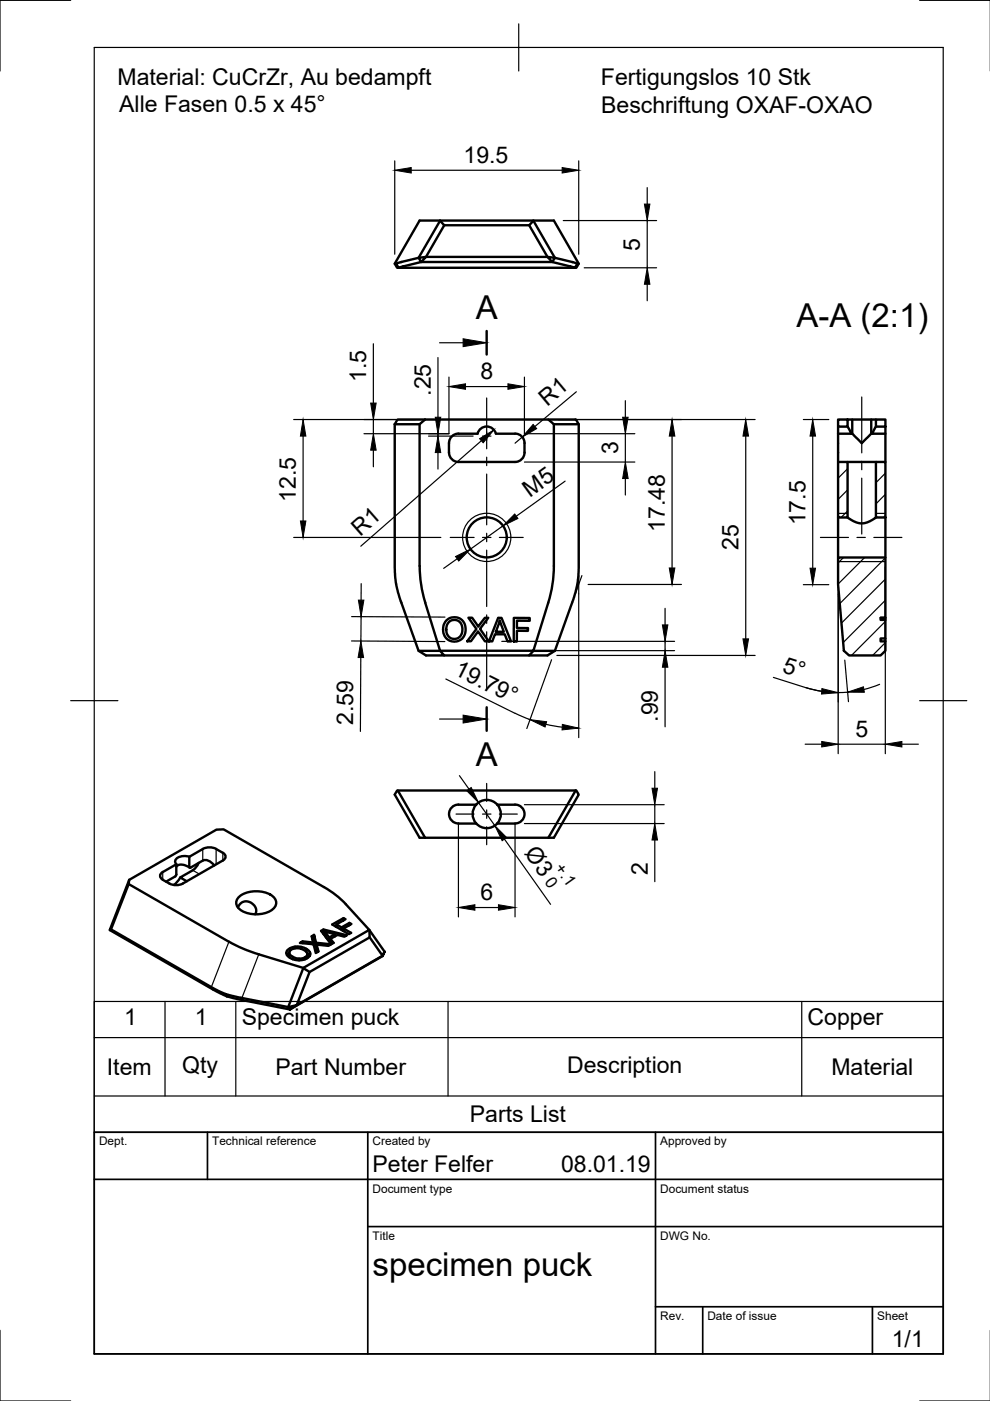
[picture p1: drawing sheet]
<svg xmlns="http://www.w3.org/2000/svg" width="210mm" height="297mm" viewBox="0 0 210 297" stroke-linecap="round" stroke-linejoin="round" font-family="sans-serif">
<!-- layer: Visible -->
<g fill="none" stroke="#000" stroke-width=".51">
<path d="M83.7 55.9l5.3-9.1h28.4l5.3 9.1M84 55.9h-.3l.5 .9h.3M84.5 56.8l4.8-1.3 1-1-1.5 .2 .5 .8h27.8l4.8 1.3M84.5 56.8h37.4M93.3 46.8l-4.5 7.9-4.8 1.2 .5 .9M93.3 46.8l.9 1-3.9 6.7h25.8l-3.9-6.7M93.3 46.8h.1M113.1 46.8l4.5 7.9-.5 .8-1-1 1.5 .2 4.8 1.2M113.1 46.8l-.9 1h-18M122.4 55.9h.3l-.5 .9h-.3zM83.7 89.9v30.6l.4 3.8 .7 2.8 4 10.9 1.5 1h3.9l-.9-1M83.7 89.9h5.3"/>
<path d="M90.1 88.9l-1.1 1v30.1M90.1 88.9h26.2l1.1 1v30.1a26.2 26.2 0 0 1-1.2 7.8l-3.1 10.2h-19.8l-3.1-10.2a26.3 26.3 0 0 1-1.2-7.8M90.1 88.9h-5.8l-.6 1M97.2 92h4.1M101.3 91.9a2 2 0 0 1 1.9-1.5 2 2 0 0 1 1.9 1.5M105.1 92h4.1M109.2 91.9a2 2 0 0 1 2 2 3.6 3.6 0 0 1-.6 3.5l-.9 .5h-.5h-12a2 2 0 0 1-2-2 3.6 3.6 0 0 1 .6-3.4l.9-.5 .5-.1M116.3 88.9h5.7l.7 1h-5.3M122.7 89.9v30.6l-.4 3.8-.7 2.8-4 10.9-1.5 1h-3.9M177.7 97.9h2v11.8h-2zM177.7 88.9h2v1.6h-2zM177.7 92v5.9"/>
<path d="M177.7 90.5v1.5M179.7 88.9h6M179.7 97.9h6M179.7 90.5l.7 1.5M180.7 88.9v3.1M184.7 88.9v3.1l-2 1.9-.9-.9a2.3 2.3 0 0 0-1.4-1h-2.7M184.7 92h3M185.7 88.9h2v1.6h-2zM185.7 97.9h2v11.8h-2zM185.7 90.5l-.7 1.5M187.7 90.5v7.4M177.7 118.2h10v12.8h-1v.4h1v4h-1v.6h1v2l-1 1h-6.7l-1.1-1-1.2-14z"/>
<path d="M177.7 109.7v8.5M179.7 109.7l1.3 .8 1.4 .5 1.6-.3 1.7-1M187.7 109.7v8.5M88.8 138h4.5M93.3 138h.1M94.6 131.6l.2-.2a2.47 2.47 0 0 1 3.1 0 2.47 2.47 0 0 1 .7 3 2.4 2.4 0 0 1-3 1.5 2.4 2.4 0 0 1-1.6-2.8l.1-.8zM95.1 131.9a1.76 1.76 0 0 1 2.2-.2 1.76 1.76 0 0 1 .7 2.1 1.73 1.73 0 0 1-2 1.6 1.73 1.73 0 0 1-1.4-2.2l.1-.6zM99.3 131h.8l1.3 1.9 1.4-1.9h.7l-1.7 2.3 1.8 2.7h-.8l-1.5-2.1-1.5 2.1h-.7l1.9-2.6zM105.6 131h.7l2.1 5h-.8l-.6-1.5h-2.1l-.5 1.5h-.7zM106 131.5l.8 2.4h-1.7zM108.9 131h3.4v.6h-2.7v1.5l2.4 .1-.1 .6-2.3-.1v2.3h-.7zM117.6 138h-4.5l-.9 1h-18"/>
<path d="M186.7 131h1v.4M187.7 135.4v.6M84.2 167.6h.1l5.8 10h-1.1l-5.3-9.1zM84.3 167.6h37.7M97.2 170.6h3.8M97.2 170.6a2 2 0 0 0-2 2 2 2 0 0 0 2 2h3.8M101 174.6a3 3 0 0 0 4.4 0M105.4 174.6a3 3 0 0 0-.1-4.2 3 3 0 0 0-4.2 0 3 3 0 0 0-.1 4.2M105.4 170.6h3.8M109.2 170.6a2 2 0 0 1 2 2 2 2 0 0 1-2 2h-3.8M122 167.6h.2l.5 .9-5.3 9.1h-27.3M122 167.6l-5.7 10"/>
<path d="M23.3 197.2l21.8 12.6 3 1.5M23.5 197l21.5 12.4 2.7 1.3M27.3 187.4l-3.8 9.6M27.4 186.5l-.1 .9 21.2 12.3a32.1 32.1 0 0 0 6.4 2.6l9.4 2.9 14-8-5-5.5M27.4 186.5l18.5-10.6 1.5-.1 21.3 12.3M27.4 186.5l-4.1 10.7 .2-.2M37.2 185.8l-2 1.1M37.4 183.7a2.24 2.24 0 0 1 2.7 .2M37.4 185.4l-.2 .4M38.2 186l-.7 1.1-.6 .5M40.1 181.7l2.9-1.7 1.4-.4a4.9 4.9 0 0 1 3.4 1.9l-.2 .6-.3 .3-8.5 4.9-1.5 .4a4.9 4.9 0 0 1-3.3-1.8l.1-.7 .4-.3 2.9-1.7v2.2M40.1 181.7v2.2"/>
<path d="M40.1 183.9l.2 .1M40.1 181.6l-.5-.1a2.12 2.12 0 0 0-2.5 1.1l.3 .6M42.1 183l-.9 1.3-3 1.7 1.4 .8M45.4 183.5a2.12 2.12 0 0 0-2.4-1l-2.7 1.5-.1-.1M50.4 192.4l.1-.1a1.97 1.97 0 0 1 2.5-1 1.97 1.97 0 0 1 1.1 2.6M50.7 190.1a6.2 6.2 0 0 1 7.2 0 1.76 1.76 0 0 1-.6 3 6.4 6.4 0 0 1-6.6-.4 1.63 1.63 0 0 1 0-2.6zM64.2 199.6l-.6 .3 2.9 .3 .5 1.9 .5-.4-.3-1.2 .1 1.4M66.4 199.8l-2.2-.2v.4M66.6 198.2l-.5 .3 .3 1.7M66.6 199l-.3 .2M67 199.9l-.4-1.7v.8l.4 1.7M68.6 197.1l-.5 .3 2.1 2.8 .5-.3-.6-.8v.8l.2 .3"/>
<path d="M68.6 197.9h-.1M68.7 188.1a19.4 19.4 0 0 1 4.6 3.6M68.7 197.4l2.3 .7 .1 .4M68.7 197.9l-.1-.8 5 1.2-.6 .3-1.5-.4-1.4 .9M69.2 197.9l-.5-.5v.8M69.2 197.9v.9l-.3-.3M69.2 197.9l.6 .9M69.2 198.8l.6 .8M71 198.1l-1.2 .7v.8l.3-.2M71.3 196.5v-.5l1.1 .6M71.3 196.3l-.1 .1M72.8 194.7l-2.4 1.3 3.6 2.1 .4-.3-1.6-.9v.5"/>
<path d="M72.8 195.1v-.4l.5 .2-2 1.1M72.8 197.2l-.1 .1M74.1 196.2v-.5l.4 .2-1.7 1M74.1 195.7l-1.7 .9v.6M78.3 197.2l.1 1.5-12.8 7.4M78.3 197.2l3.2 4.6M78.4 198.7l2.7 3.9-18.2 10.5 2.7-7-1.3-.8M60.8 202.4l.5-.4 .2 .4 .6 .5M61.1 213.5l1.8-.4-1.4 .9zM61.4 203l-.1-1a1.96 1.96 0 0 1 2.8-.8l1 .8 .1 1.1M61.4 201.1l-.2 .1a.97 .97 0 0 0-.5 1 .97 .97 0 0 0 .7 .8l1.6 .6 1.1-.1 .7-.2a1.14 1.14 0 0 0 .9-1.4v.7M62.5 200.7l-1.1 .4v.6"/>
<path d="M63.4 203.2l-1.3-.3v.5M63.8 201.2v-.4l1.2 .4M63.8 200.8l-1.3-.1v.4M64.3 205.3l-3.2 8.2-10.7-2.1-2.7-.7 .4 .6 2 .5 11.4 2.2M64.3 205.2v.1M64.7 203l-1.3 .2v.4M65 201.8v-.6l.7 .7M65.1 202.1l.6 .6M65.2 202.3l-.1 .3-.4 .4v.4M67.1 200.3l2.5 .2 .6-.3-3.2-.3 .1 .8M67.2 200.5l-.1-.2 .1 1M81.1 202.7l-19.6 11.3"/>
<path d="M81.5 201.8l-.4 .9z"/>
<circle cx="103.2" cy="113.9" r="4.2"/>
</g>
<!-- layer: Visible Narrow -->
<g fill="none" stroke="#000" stroke-width=".25">
<path d="M177.7 108.8h2M177.7 119.1h10M185.7 108.8h2M34.5 184.9v1.6M40.9 184.5l1.4 .8M43 180v2.5M45.8 180v3.3M47.2 180.8v1.6M48.5 199.7l-3.7 9.6 .3 .5M65.7 199.8v.3M51.1 211.5l.3 .5M54.9 202.3l-3.6 9.3 .3 .5"/>
<circle cx="103.2" cy="113.9" r="5.1"/>
</g>
<!-- layer: TitleBlock -->
<path d="M20 240.1h180v46.9h-180zM20 250h180M44 240.1v9.9M78 240.1v46.9M139 240.1v46.9M78 260.1h122M139 277.1h61M149 277.1v9.9M185 277.1v9.9" fill="none" stroke="#000" stroke-width=".36"/>
<!-- layer: Border -->
<path d="M15 .1h-15v15M20 10.1h180v276.9h-180zM110 5.1v10M195 .1h15M15 148.6h10M195 148.6h10M0 282.1v14.9h15M195 297h15" fill="none" stroke="#000" stroke-width=".25"/>
<!-- layer: Parts Lists -->
<path d="M20 212.3h180v27.8h-180zM20 220h180M35 212.3v20.1M50 212.3v20.1M95 212.3v20.1M170 212.3v20.1M20 232.4h180" fill="none" stroke="#000" stroke-width=".25"/>
<!-- layer: Smart Centers -->
<g fill="none" stroke="#000" stroke-width=".25">
<path d="M102.3 92.5h1.8M103.2 84.4v10.8M103.2 96.9v1.8M182.7 84.2v11.8M182.7 97.8v1.8M95.5 113.9h5M102.3 113.9h1.8M103.2 100.5v10.8M103.2 113.1v1.8M103.2 116.6v12M105.9 113.9h5M173.9 113.9h6"/>
<path d="M181.7 113.9h1.8M182.7 101.4v11.8M185.3 113.9h5.9M103.2 130.4v1.8M103.2 133.9v12M96.7 172.6h3.8M102.3 172.6h1.8M103.2 166.1v3.8M103.2 171.7v1.8M103.2 175.3v3.8M105.9 172.6h3.8"/>
</g>
<!-- layer: FD_Dimensions -->
<g fill="none" stroke="#000" stroke-width=".25">
<path d="M83.7 34.1v19.8M87.2 36.1h32M122.7 34.1v19.8M137.2 39.8v3.5M119.4 46.8h19.8M123.9 56.8h15.3M137.2 46.8v10M79.2 72.9v12.6M92.9 75.8v12.7M95.2 80v12h-18M111.2 80v12h23.4M137.2 60.3v3.5"/>
<path d="M62.3 88.9h25.8M64.3 92.5v18M79.2 88.9v3.1M79.2 95.4v3.6M90.9 92.5h9.4M92.9 92v.5M92.9 96v3.4M98.7 82h9M102.1 93.4l-25.6 22.4M110.7 92.7l-1.5 1.3M111.2 98h23.4M118.3 88.9h41.8"/>
<path d="M122.2 83.1l-8.8 7.3M132.6 84.9v3.6M132.6 92v6M142.5 92.5v27.9M158.1 92.5v43M170.3 88.9h5.4M172.3 92.5v28M62.3 113.9h31.2M96.9 118.5l-2.8 2M106.6 111.5l-6.8 4.9M119.8 102l-10.3 7.4M132.6 101.5v3.5"/>
<path d="M74.5 135.9l19.8 .1M74.5 130.7l19.8 .1M76.5 139.4l-.1 15.7M76.6 130.7l-.1 5.2M76.6 123.7v3.5M106.4 136h36.6M115.1 138h27.9M116.9 139.9l-5.2 14.6M118.1 139h42M122.7 125.9v30.5M124.7 123.9h19.8M141 129v3.5"/>
<path d="M141 136v2M170.3 124h5.4M177.7 120.2v39.6M179.1 140l.8 8.8M187.7 120.2v39.6M94.5 144l14.7 7.2M109.2 151.2l3.2 1.4M115.8 153.6l3.4 .6M141 141.5v12.6M164 143.6l6.8 2.2a22.9 22.9 0 0 0 8.9 1M170.7 157.8h3.5M170.8 145.8l3.4 .8"/>
<path d="M177.7 157.8h10M186.5 145.1l-3.3 1.1M191.2 157.8h3.5M97.2 174.6v19.8M97.4 164.5l2 2.8M101.5 170.2l3.4 4.9M106.2 172.4a3 3 0 0 1-3.2 3.2M107 177.9l9.7 13.8M109.2 174.6v19.8M111.2 170.6h29.6M111.2 174.6h29.6M138.8 163.6v3.5"/>
<path d="M138.8 170.6v4M138.8 178.1v8.8M100.7 192.4h5"/>
</g>
<g fill="#000" stroke="#000" stroke-width=".21">
<path d="M83.7 36.1l3.5-.6v1.2zM119.2 35.5l3.5 .6-3.5 .6zM136.6 43.3h1.2l-.6 3.5zM137.2 56.8l.6 3.5h-1.2zM64.3 88.9l.6 3.6h-1.2zM79.2 92l.6 3.4h-1.2zM78.6 85.5h1.2l-.6 3.4zM92.9 92.5l.6 3.5h-1.2zM92.3 88.5h1.2l-.6 3.5zM95.2 82l3.5-.6v1.1zM101.7 93l3-1.8-2.3 2.7zM107.7 81.4l3.5 .6-3.5 .5z"/>
<path d="M113 90l.8 .9-3.1 1.8zM132 88.5h1.2l-.6 3.5zM142.5 88.9l.6 3.6h-1.2zM158.1 88.9l.6 3.6h-1.2zM172.3 88.9l.6 3.6h-1.2zM63.7 110.5h1.2l-.6 3.4zM96.6 118l3.2-1.6-2.5 2.5zM109.1 109l.7 .9-3.2 1.6zM132.6 98l.6 3.5h-1.2zM76.5 135.9l.6 3.5h-1.2zM76 127.2h1.2l-.6 3.5zM140.4 132.5h1.2l-.6 3.5z"/>
<path d="M141.9 120.4h1.2l-.6 3.5zM157.5 135.5h1.2l-.6 3.5zM171.7 120.5h1.2l-.6 3.5zM112.4 152.6l3.5 .4-.3 1.1zM119.2 153.6l3.5 .8-3.5 .4zM141 138l.6 3.5h-1.2zM174.2 157.2l3.5 .6-3.5 .6zM174.3 146l3.4 .9-3.5 .3zM179.7 146.8l3.4-1.2 .2 1.2zM187.7 157.8l3.5-.6v1.2zM99 167.6l.9-.6 1.6 3.2zM104.9 175.1l2.5 2.5-.9 .7z"/>
<path d="M138.2 167.1h1.2l-.6 3.5zM138.8 174.6l.6 3.5h-1.2zM97.2 192.4l3.5-.6v1.2zM105.7 191.8l3.5 .6-3.5 .6z"/>
</g>
<!-- layer: Edge Extensions -->
<path d="M122.7 122v3.9M123.4 122l-1.4 3.9" fill="none" stroke="#000" stroke-width=".25"/>
<!-- layer: Hatching -->
<g fill="none" stroke="#000" stroke-width=".25">
<path d="M179.7 90.4l-.1 .1M179.7 99.4l-2 2M178.9 118.2l-1.2 1.1M179.7 103.9l-2 2M179.7 108.3l-1.4 1.4M183.3 118.2l-5.6 5.6M187.7 100.3l-2 2M187.7 104.8l-2 2M187.7 109.3l-.4 .4M187.7 118.3l-9.6 9.7M187.7 122.8l-9.3 9.3M187.7 127.3l-8.9 8.9"/>
<path d="M187.7 131.8l-7.2 7.2M187.7 136.3l-2.7 2.7"/>
</g>
<!-- layer: Section Lines -->
<path d="M103.2 70.2v5M103.2 150v4.9" fill="none" stroke="#000" stroke-width=".51"/>
<path d="M93.2 72.7h5M93.2 152.4h5" fill="none" stroke="#000" stroke-width=".25"/>
<path d="M98.2 71.8l5 .9-5 .8zM98.2 151.6l5 .8-5 .9z" fill="#000" stroke="#000" stroke-width=".21"/>
<g font-size="7">
<text x="100.9" y="67.7">A</text>
<text x="168.9" y="69.2">A-A (2:1)</text>
<text x="100.9" y="162.5">A</text>
<text x="79" y="270.6">specimen puck</text>
</g>
<g font-size="4.9">
<text x="24.9" y="18">Material: CuCrZr, Au bedampft</text>
<text x="127.4" y="18">Fertigungslos 10 Stk</text>
<text x="25.3" y="23.8">Alle Fasen 0.5 x 45°</text>
<text x="127.5" y="23.9">Beschriftung OXAF-OXAO</text>
<text x="98.3" y="34.6">19.5</text>
<text x="135.7" y="53.1" transform="rotate(-90 135.7 53.1)">5</text>
<text x="77.6" y="81" transform="rotate(-90 77.6 81)">1.5</text>
<text x="91.3" y="83.9" transform="rotate(-90 91.3 83.9)">.25</text>
<text x="101.9" y="80.4">8</text>
<text x="116" y="86.3" transform="rotate(-40 116 86.3)">R1</text>
<text x="131" y="96.3" transform="rotate(-90 131 96.3)">3</text>
<text x="62.7" y="106.4" transform="rotate(-90 62.7 106.4)">12.5</text>
<text x="112.3" y="105.5" transform="rotate(-36 112.3 105.5)">M5</text>
<text x="76.3" y="113.9" transform="rotate(-41 76.3 113.9)">R1</text>
<text x="140.9" y="112.7" transform="rotate(-90 140.9 112.7)">17.48</text>
<text x="170.8" y="111.4" transform="rotate(-90 170.8 111.4)">17.5</text>
<text x="156.5" y="116.7" transform="rotate(-90 156.5 116.7)">25</text>
<text x="96.1" y="143" transform="rotate(26 96.1 143)">19.79°</text>
<text x="165.7" y="142.5" transform="rotate(18 165.7 142.5)">5°</text>
<text x="74.9" y="153.7" transform="rotate(-90 74.9 153.7)">2.59</text>
<text x="139.5" y="153" transform="rotate(-90 139.5 153)">.99</text>
<text x="181.4" y="156.2">5</text>
<text x="111.1" y="180.9" transform="rotate(55 111.1 180.9)">Ø3</text>
<text x="137.3" y="185.6" transform="rotate(-90 137.3 185.6)">2</text>
<text x="101.9" y="190.8">6</text>
<text x="26.3" y="217.3">1</text>
<text x="41.3" y="217.3">1</text>
<text x="51.3" y="217.4">Specimen puck</text>
<text x="171.2" y="217.4">Copper</text>
<text x="22.7" y="227.9">Item</text>
<text x="38.6" y="227.5">Qty</text>
<text x="58.4" y="227.9">Part Number</text>
<text x="120.2" y="227.5">Description</text>
<text x="176.3" y="227.9">Material</text>
<text x="99.6" y="237.9">Parts List</text>
<text x="79" y="248.5">Peter Felfer</text>
<text x="119" y="248.5">08.01.19</text>
<text x="189.1" y="285.7">1/1</text>
</g>
<g font-size="3.5">
<text x="117.5" y="184.1" transform="rotate(55 117.5 184.1)">+.1</text>
<text x="115.4" y="187" transform="rotate(55 115.4 187)">0</text>
</g>
<g font-size="2.5">
<text x="21" y="242.9">Dept.</text>
<text x="45" y="242.9">Technical reference</text>
<text x="79" y="242.9">Created by</text>
<text x="140" y="242.9">Approved by</text>
<text x="79" y="252.8">Document type</text>
<text x="140" y="252.8">Document status</text>
<text x="79" y="262.9">Title</text>
<text x="140" y="262.9">DWG No.</text>
<text x="140" y="279.9">Rev.</text>
<text x="150" y="279.9">Date of issue</text>
<text x="186" y="279.9">Sheet</text>
</g>
</svg>
